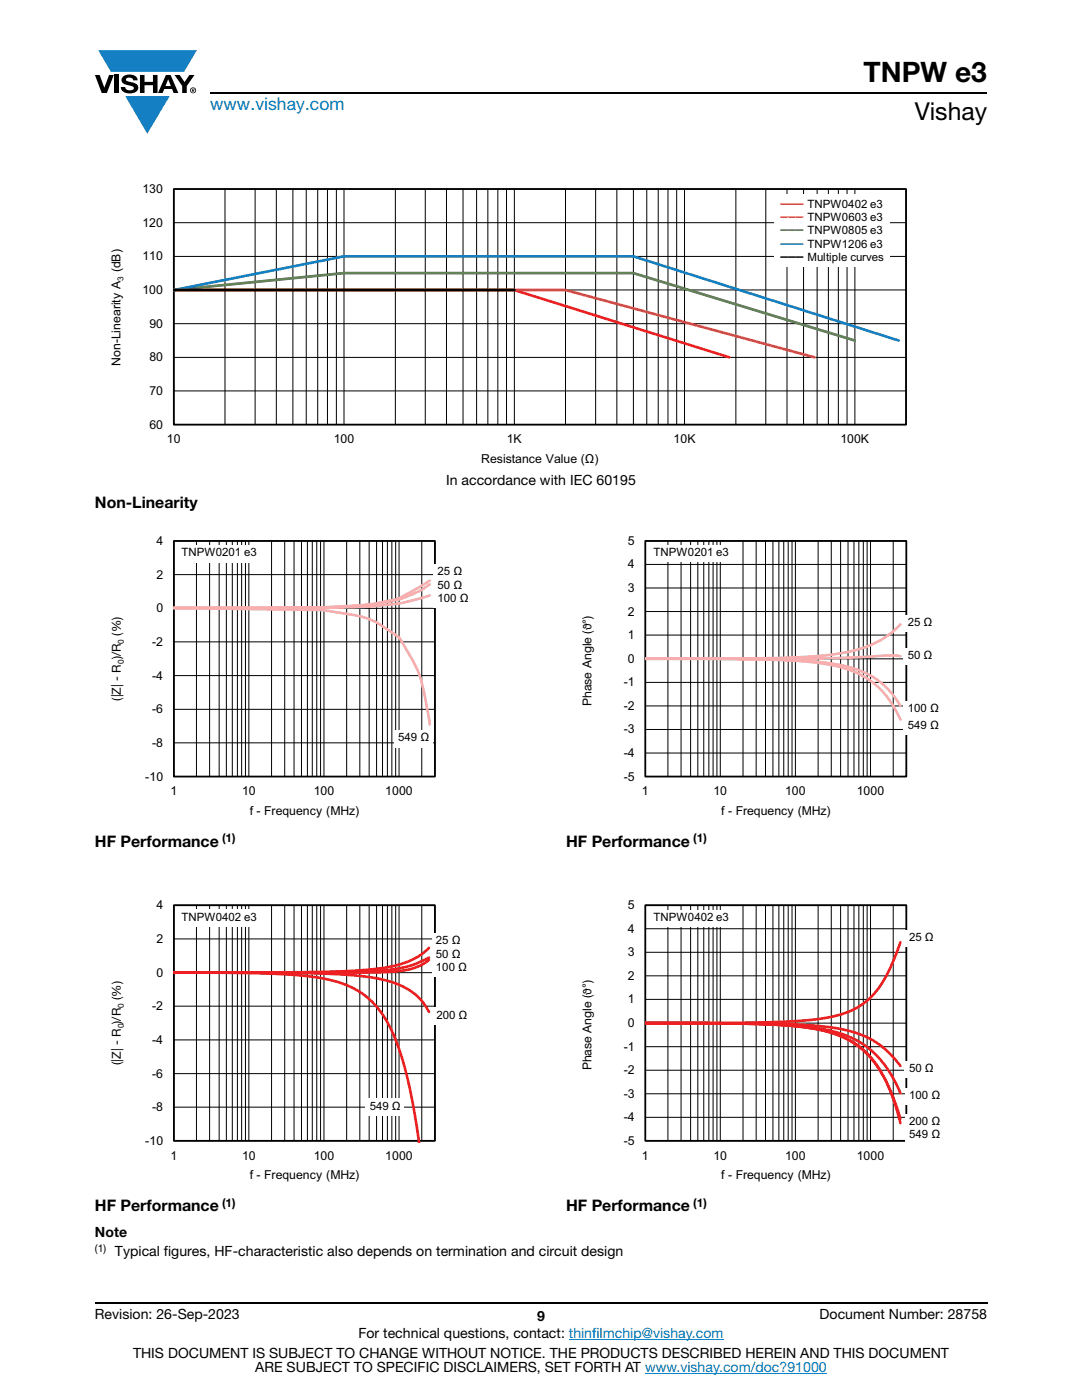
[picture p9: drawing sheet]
<svg xmlns="http://www.w3.org/2000/svg" width="216mm" height="279mm" viewBox="0 0 216 279" stroke-linecap="round" stroke-linejoin="round" font-family="sans-serif">
<g fill="#147fc3">
<path d="M19.6 10h19.7l-2.6 4.3h-1.1h-13.5z"/>
<path d="M25 19.2h8.9l-4.5 7.5z"/>
</g>
<g fill="#000">
<path d="M18.9 15h1l.9 2.5 1-2.5h.9l-1.4 3.6h-1zM22.9 15h.9v3.6h-.9zM24.6 15.3a2.1 2.1 0 0 1 2.8 .3l.1 .4h-.9a.79 .79 0 0 0-.7-.5 .79 .79 0 0 0-.8 .4l.3 .3 1 .2a1.08 1.08 0 0 1 1.2 1 1.08 1.08 0 0 1-1.1 1.2 1.73 1.73 0 0 1-2.4-1.2h.9a.96 .96 0 0 0 .8 .6 .96 .96 0 0 0 .9-.4 1.31 1.31 0 0 0-1.2-.6 1.03 1.03 0 0 1-1.1-.6 1.03 1.03 0 0 1 .2-1.1zM27.9 15h.9v1.3h1.7v-1.3h.9v3.6h-.9v-1.6h-1.7v1.6h-.9zM34.8 15h1.1l.9 1.4 1-1.4h1l-1.5 2.2v1.4h-.9v-1.4z"/>
<path d="M33.6 15.9l.5 1.3h-1.1zM33.1 15l-1.6 3.6h1l.3-.8h1.5l.3 .8h1l-1.6-3.6z"/>
<path d="M38.4 17.8h.2v.2h-.2zM38.3 17.7v.7h.1v-.3l.4 .3-.2-.3 .2-.2-.1-.2z"/>
<path d="M38.1 18a.46 .46 0 0 1 .9 0 .46 .46 0 0 1-.9 0zM37.9 18a.6 .6 0 0 0 1.2 0 .6 .6 0 0 0-1.2 0z"/>
</g>
<path d="M42 18.6h155M18.9 260h178.1" fill="none" stroke="#000" stroke-width=".36"/>
<path d="M113.5 267.3h30.9M128.7 274h36.3" fill="none" stroke="#007ec4" stroke-width=".2"/>
<g fill="none" stroke="#000" stroke-width=".2">
<path d="M34.7 37.7h146.1v47h-146.1zM44.9 37.7v47M50.9 37.7v47M55.1 37.7v47M58.4 37.7v47M61.1 37.7v47M63.4 37.7v47M65.3 37.7v47M67.1 37.7v47M68.6 37.7v47M78.9 37.7v47M84.9 37.7v47"/>
<path d="M89.1 37.7v47M92.4 37.7v47M95.1 37.7v47M97.3 37.7v47M99.3 37.7v47M101.1 37.7v47M102.6 37.7v47M112.8 37.7v47M118.9 37.7v47M123.1 37.7v47M126.4 37.7v47M129.1 37.7v47"/>
<path d="M131.3 37.7v47M133.3 37.7v47M135 37.7v47M136.6 37.7v47M146.8 37.7v47M152.8 37.7v47M157 37.7v47M160.3 37.7v47M163 37.7v47M165.3 37.7v47M167.3 37.7v47M169 37.7v47"/>
<path d="M170.6 37.7v47M34.7 57.9h146.1M34.7 51.2h146.1M34.7 44.4h146.1M34.7 78h146.1M34.7 71.3h146.1M34.7 64.6h146.1"/>
</g>
<path d="M34.7 37.7h146.1v47h-146.1z" fill="none" stroke="#000" stroke-width=".35"/>
<path d="M34.7 57.9h67.9l42.9 13.4" fill="none" stroke="#ee1f23" stroke-width=".53"/>
<path d="M34.7 57.9h78.2l49.6 13.4" fill="none" stroke="#f16b22" stroke-width=".53"/>
<path d="M34.7 57.9l34-3.4h57.7l44.2 13.5" fill="none" stroke="#4e823b" stroke-width=".53"/>
<path d="M34.7 57.9l34-6.7h57.7l52.9 16.8" fill="none" stroke="#147fc3" stroke-width=".53"/>
<path d="M34.7 57.9h67.9" fill="none" stroke="#000" stroke-width=".53"/>
<path d="M154.5 38.8h23.1v14.5h-23.1z" fill="#fff"/>
<g fill="none" stroke="#000" stroke-width=".2">
<path d="M34.7 107.9h52.1v47.1h-52.1zM34.7 114.7h52.1M39.2 107.9v47.1M41.8 107.9v47.1M43.7 107.9v47.1M45.2 107.9v47.1M46.4 107.9v47.1M47.4 107.9v47.1M48.2 107.9v47.1M49 107.9v47.1M49.7 107.9v47.1M54.2 107.9v47.1"/>
<path d="M56.8 107.9v47.1M58.7 107.9v47.1M60.2 107.9v47.1M61.3 107.9v47.1M62.3 107.9v47.1M63.2 107.9v47.1M64 107.9v47.1M64.6 107.9v47.1M69.2 107.9v47.1M71.8 107.9v47.1M73.7 107.9v47.1M75.1 107.9v47.1"/>
<path d="M76.3 107.9v47.1M77.3 107.9v47.1M78.2 107.9v47.1M79 107.9v47.1M79.6 107.9v47.1M84.2 107.9v47.1M34.7 134.8h52.1M34.7 128.1h52.1M34.7 121.4h52.1M34.7 148.3h52.1M34.7 141.6h52.1"/>
</g>
<path d="M34.7 108h52.1v47h-52.1z" fill="none" stroke="#000" stroke-width=".35"/>
<path d="M85.8 115.9l-1.6 .9a25.1 25.1 0 0 1-5.2 2.8 75.6 75.6 0 0 1-18.1 1.6l-26.2 .1M85.8 116.6a22.3 22.3 0 0 1-10.7 3.9l-3.3 .4-8 .4h-29.1M85.8 118.8l-5.6 1.5-2.4 .4a172.4 172.4 0 0 1-16.9 .6h-26.2M34.7 121.4l26.2 .3a37.9 37.9 0 0 1 9.4 1 15.7 15.7 0 0 1 7.7 3.4l1 .6a3.3 3.3 0 0 1 1.5 1.9 26.2 26.2 0 0 1 4.6 12.2l.7 3.8" fill="none" stroke="#f8adae" stroke-width=".53"/>
<g fill="#fff">
<path d="M35.4 108.8h16.7v3.4h-16.7z"/>
<path d="M86.5 112.6h7.7v8.7h-7.7z"/>
<path d="M78.6 145.7h7.7v3.4h-7.7z"/>
</g>
<g fill="none" stroke="#000" stroke-width=".2">
<path d="M128.8 107.9h52.1v47.1h-52.1zM128.8 117.3h52.1M128.8 112.6h52.1M133.3 107.9v47.1M135.9 107.9v47.1M137.8 107.9v47.1M139.2 107.9v47.1M140.4 107.9v47.1M141.4 107.9v47.1M142.3 107.9v47.1M143.1 107.9v47.1M143.7 107.9v47.1"/>
<path d="M148.3 107.9v47.1M150.9 107.9v47.1M152.7 107.9v47.1M154.2 107.9v47.1M155.4 107.9v47.1M156.4 107.9v47.1M157.3 107.9v47.1M158 107.9v47.1M158.7 107.9v47.1M163.2 107.9v47.1M165.9 107.9v47.1M167.7 107.9v47.1"/>
<path d="M169.2 107.9v47.1M170.4 107.9v47.1M171.4 107.9v47.1M172.3 107.9v47.1M173 107.9v47.1M173.7 107.9v47.1M178.2 107.9v47.1M128.8 136.2h52.1M128.8 131.5h52.1M128.8 126.7h52.1M128.8 122h52.1M128.8 150.3h52.1"/>
<path d="M128.8 145.6h52.1M128.8 140.9h52.1"/>
</g>
<path d="M128.8 108h52.1v47h-52.1z" fill="none" stroke="#000" stroke-width=".35"/>
<path d="M128.8 131.5l26.8 .2 6.6 .3 4.8 .6 4.1 1.1 1.8 .7 1.7 1 1.3 .9 1.4 1.3 1.3 1.7 1.1 1.6M128.8 131.5h17.3l9.3 .2 6.7 .5 4.8 .8 2.2 .6 2 .8 1.8 .9 1.7 1.2 1.3 1.3 1.4 1.6 1.3 2.1 1.1 2.1M179.7 124.6l-2.4 2.1-3.2 1.9-3.4 1.2-4.4 .8-4.7 .4-6.7 .3-26.1 .2M179.7 131l-2.4-.2-7.7 .4-8 .2-32.8 .1" fill="none" stroke="#f8adae" stroke-width=".53"/>
<g fill="#fff">
<path d="M129.6 108.8h16.7v3.4h-16.7z"/>
<path d="M180.3 143.2h7.7v3.4h-7.7z"/>
<path d="M180.3 139.9h7.7v3.4h-7.7z"/>
<path d="M180.3 129.3h6.4v3.4h-6.4z"/>
<path d="M180.3 122.7h6.4v3.4h-6.4z"/>
</g>
<g fill="none" stroke="#000" stroke-width=".2">
<path d="M34.7 180.7h52.1v47h-52.1zM34.7 194.1h52.1M34.7 187.4h52.1M39.2 180.7v47M41.8 180.7v47M43.7 180.7v47M45.2 180.7v47M46.4 180.7v47M47.4 180.7v47M48.2 180.7v47M49 180.7v47M49.7 180.7v47"/>
<path d="M54.2 180.7v47M56.8 180.7v47M58.7 180.7v47M60.2 180.7v47M61.3 180.7v47M62.3 180.7v47M63.2 180.7v47M64 180.7v47M64.6 180.7v47M69.2 180.7v47M71.8 180.7v47M73.7 180.7v47"/>
<path d="M75.1 180.7v47M76.3 180.7v47M77.3 180.7v47M78.2 180.7v47M79 180.7v47M79.6 180.7v47M84.2 180.7v47M34.7 214.3h52.1M34.7 207.5h52.1M34.7 200.8h52.1M34.7 221h52.1"/>
</g>
<path d="M34.7 180.7h52.1v47h-52.1z" fill="none" stroke="#000" stroke-width=".35"/>
<path d="M34.7 194.1l27.8 .2 6.7 .2 4.8 .6 4 .9 3.2 1.3 1.3 .8 1.1 1.1 1.1 1.3 .9 1.4M34.7 194.1l17.4 .2 9 .5 3.5 .5 3 .7 2.5 1 2.2 1.3 2 1.7 1.8 2.1 1.6 2.6 1.5 3.3 1.3 4 1.1 4.3 1 5.2 1 6.5M85.6 189.2l-2 1.6-2.5 1.2-3.3 .9-4 .6-4.8 .3-6.5 .2-27.8 .1M85.6 191.6l-1.4 .9-1.7 .7-2.1 .5-2.8 .3-7.6 .1h-35.3M85.6 191.1l-2.8 1.3-1.9 .6-2.9 .5-3.6 .3-10.8 .3h-28.9" fill="none" stroke="#ee1f23" stroke-width=".53"/>
<g fill="#fff">
<path d="M35.4 181.5h16.7v3.4h-16.7z"/>
<path d="M86.2 186.3h7.7v8.6h-7.7z"/>
<path d="M72.9 219.2h7.7v3.4h-7.7z"/>
<path d="M86.2 201h7.7v3.5h-7.7z"/>
</g>
<g fill="none" stroke="#000" stroke-width=".2">
<path d="M128.8 180.7h52.1v47h-52.1zM128.8 199.4h52.1M128.8 194.7h52.1M128.8 190h52.1M128.8 185.4h52.1M133.3 180.7v47M135.9 180.7v47M137.8 180.7v47M139.2 180.7v47M140.4 180.7v47M141.4 180.7v47M142.3 180.7v47"/>
<path d="M143.1 180.7v47M143.7 180.7v47M148.3 180.7v47M150.9 180.7v47M152.7 180.7v47M154.2 180.7v47M155.4 180.7v47M156.4 180.7v47M157.3 180.7v47M158 180.7v47M158.7 180.7v47M163.2 180.7v47"/>
<path d="M165.9 180.7v47M167.7 180.7v47M169.2 180.7v47M170.4 180.7v47M171.4 180.7v47M172.3 180.7v47M173 180.7v47M173.7 180.7v47M178.2 180.7v47M128.8 218.3h52.1M128.8 213.6h52.1M128.8 208.9h52.1"/>
<path d="M128.8 204.2h52.1M128.8 223h52.1"/>
</g>
<path d="M128.8 180.7h52.1v47h-52.1z" fill="none" stroke="#000" stroke-width=".35"/>
<path d="M179.7 188.1l-2.4 5.8-1.1 1.9-1.3 2-1.4 1.5-1.7 1.3-1.7 1-2.1 .8-4.6 1-6.5 .5-9.6 .2-18.5 .1M128.8 204.2l26.9 .1 6.3 .3 4.9 .6 3.9 .9 3.3 1.5 1.4 .9 1.5 1.3 2.7 2.9M128.8 204.2h17l9.4 .3 6.6 .5 4.8 .9 2.1 .7 2.1 .9 1.8 1.2 1.7 1.3 1.5 1.7 1.5 1.9 1.2 2.2 1.2 2.4M128.8 204.2l17.5 .1 9.4 .3 6.5 .7 2.7 .6 2.1 .6 2.3 1.1 1.9 1.2 1.7 1.5 1.7 1.9 1.3 2 1.4 2.6 1.2 3.1 1.2 3.4M128.8 204.2l17.9 .1 9.2 .3 6.6 .7 2.7 .6 2.3 .7 2.2 1.1 2 1.4 1.8 1.6 1.4 1.8 1.3 2.2 1.4 2.8 1 2.9 1.1 3.7" fill="none" stroke="#ee1f23" stroke-width=".53"/>
<g fill="#fff">
<path d="M129.6 181.5h16.7v3.4h-16.7z"/>
<path d="M180.6 222.4h7.7v5.9h-7.7z"/>
<path d="M180.6 217.1h7.7v3.4h-7.7z"/>
<path d="M180.6 211.8h6.4v3.3h-6.4z"/>
<path d="M180.6 185.6h6.4v3.4h-6.4z"/>
</g>
<text font-size="5.6" x="172.3" y="16.4">TNPW e3</text>
<text font-size="4.9" x="182.5" y="24">Vishay</text>
<text font-size="3.5" fill="#007ec4" x="42" y="21.9">www.vishay.com</text>
<g font-size="3.2">
<text x="18.9" y="101.3">Non-Linearity</text>
<text x="18.9" y="169.1">HF Performance</text>
<text x="112.9" y="169.1">HF Performance</text>
<text x="18.9" y="241.7">HF Performance</text>
<text x="112.9" y="241.7">HF Performance</text>
</g>
<g font-size="2.8">
<text x="89" y="96.8">In accordance with IEC 60195</text>
<text x="18.9" y="246.8">Note</text>
<text x="22.9" y="250.7">Typical figures, HF-characteristic also depends on termination and circuit design</text>
<text x="18.9" y="263.3">Revision: 26-Sep-2023</text>
<text x="107.2" y="263.6">9</text>
<text x="163.6" y="263.3">Document Number: 28758</text>
<text x="71.5" y="267.1">For technical questions, contact: thinfilmchip@vishay.com</text>
<text x="26.5" y="271">THIS DOCUMENT IS SUBJECT TO CHANGE WITHOUT NOTICE. THE PRODUCTS DESCRIBED HEREIN AND THIS DOCUMENT</text>
<text x="50.9" y="273.8">ARE SUBJECT TO SPECIFIC DISCLAIMERS, SET FORTH AT www.vishay.com/doc?91000</text>
</g>
<g font-size="2.5">
<text x="28.4" y="38.5">130</text>
<text x="28.4" y="45.2">120</text>
<text x="28.4" y="52">110</text>
<text x="28.4" y="58.7">100</text>
<text x="29.8" y="65.4">90</text>
<text x="24" y="73" transform="rotate(-90 24 73)">Non-Linearity A (dB)</text>
<text x="29.8" y="72.1">80</text>
<text x="29.8" y="78.8">70</text>
<text x="29.8" y="85.5">60</text>
<text x="33.3" y="88.5">10</text>
<text x="66.6" y="88.5">100</text>
<text x="101.1" y="88.5">1K</text>
<text x="134.4" y="88.5">10K</text>
<text x="167.7" y="88.5">100K</text>
<text x="96" y="92.4">Resistance Value (Ω)</text>
<text x="31.2" y="108.8">4</text>
<text x="125.3" y="113.4">4</text>
<text x="125.3" y="108.7">5</text>
<text x="31.2" y="115.5">2</text>
<text x="125.3" y="118.2">3</text>
<text x="31.2" y="122.2">0</text>
<text x="125.3" y="122.9">2</text>
<text x="30.4" y="128.9">-2</text>
<text x="125.3" y="127.6">1</text>
<text x="30.4" y="135.6">-4</text>
<text x="124.4" y="137">-1</text>
<text x="125.3" y="132.3">0</text>
<text x="24.1" y="139.8" transform="rotate(-90 24.1 139.8)">(|Z| - R )/R (%)</text>
<text x="30.4" y="142.3">-6</text>
<text x="118" y="140.9" transform="rotate(-90 118 140.9)">Phase Angle (ϑ°)</text>
<text x="124.4" y="141.7">-2</text>
<text x="30.4" y="149.1">-8</text>
<text x="124.4" y="146.4">-3</text>
<text x="29" y="155.8">-10</text>
<text x="124.4" y="155.8">-5</text>
<text x="124.4" y="151.1">-4</text>
<text x="34" y="158.7">1</text>
<text x="48.3" y="158.7">10</text>
<text x="62.6" y="158.7">100</text>
<text x="76.9" y="158.7">1000</text>
<text x="128.1" y="158.7">1</text>
<text x="142.4" y="158.7">10</text>
<text x="156.7" y="158.7">100</text>
<text x="171" y="158.7">1000</text>
<text x="49.8" y="162.6">f - Frequency (MHz)</text>
<text x="143.9" y="162.6">f - Frequency (MHz)</text>
<text x="31.2" y="181.5">4</text>
<text x="125.3" y="181.5">5</text>
<text x="31.2" y="188.2">2</text>
<text x="125.3" y="190.9">3</text>
<text x="125.3" y="186.2">4</text>
<text x="31.2" y="194.9">0</text>
<text x="125.3" y="195.6">2</text>
<text x="30.4" y="201.6">-2</text>
<text x="125.3" y="200.3">1</text>
<text x="30.4" y="208.3">-4</text>
<text x="124.4" y="209.7">-1</text>
<text x="125.3" y="205">0</text>
<text x="24.1" y="212.5" transform="rotate(-90 24.1 212.5)">(|Z| - R )/R (%)</text>
<text x="30.4" y="215">-6</text>
<text x="118" y="213.6" transform="rotate(-90 118 213.6)">Phase Angle (ϑ°)</text>
<text x="124.4" y="214.4">-2</text>
<text x="30.4" y="221.8">-8</text>
<text x="124.4" y="219.1">-3</text>
<text x="124.4" y="223.8">-4</text>
<text x="29" y="228.5">-10</text>
<text x="34" y="231.4">1</text>
<text x="48.3" y="231.4">10</text>
<text x="62.6" y="231.4">100</text>
<text x="76.9" y="231.4">1000</text>
<text x="124.4" y="228.5">-5</text>
<text x="128.1" y="231.4">1</text>
<text x="142.4" y="231.4">10</text>
<text x="156.7" y="231.4">100</text>
<text x="171" y="231.4">1000</text>
<text x="49.8" y="235.3">f - Frequency (MHz)</text>
<text x="143.9" y="235.3">f - Frequency (MHz)</text>
</g>
<g font-size="2.5" fill="#fff">
<text x="183" y="124.4">1000</text>
<text x="183" y="140.1">100</text>
<text x="183" y="212.8">100</text>
<text x="183" y="228.5">10</text>
</g>
<g font-size="2.4">
<text x="44.3" y="168.1">(1)</text>
<text x="138.3" y="168.1">(1)</text>
<text x="44.3" y="240.8">(1)</text>
<text x="138.3" y="240.8">(1)</text>
</g>
<g font-size="2.3">
<text x="161.1" y="41.5">TNPW0402 e3</text>
<text x="161.1" y="44.2">TNPW0603 e3</text>
<text x="161.1" y="46.8">TNPW0805 e3</text>
<text x="161.1" y="49.4">TNPW1206 e3</text>
<text x="161.1" y="52.1">Multiple curves</text>
<text x="36.2" y="111">TNPW0201 e3</text>
<text x="130.4" y="111">TNPW0201 e3</text>
<text x="87.3" y="114.8">25 Ω</text>
<text x="87.3" y="117.5">50 Ω</text>
<text x="87.3" y="120.1">100 Ω</text>
<text x="181.1" y="124.9">25 Ω</text>
<text x="181.1" y="131.5">50 Ω</text>
<text x="181.1" y="142.1">100 Ω</text>
<text x="79.5" y="147.9">549 Ω</text>
<text x="181.1" y="145.4">549 Ω</text>
<text x="36.2" y="183.7">TNPW0402 e3</text>
<text x="130.4" y="183.7">TNPW0402 e3</text>
<text x="87" y="188.5">25 Ω</text>
<text x="87" y="191.1">50 Ω</text>
<text x="181.4" y="187.8">25 Ω</text>
<text x="87" y="193.7">100 Ω</text>
<text x="87.1" y="203.3">200 Ω</text>
<text x="181.4" y="214">50 Ω</text>
<text x="73.8" y="221.4">549 Ω</text>
<text x="181.4" y="219.3">100 Ω</text>
<text x="181.4" y="224.5">200 Ω</text>
<text x="181.4" y="227.2">549 Ω</text>
</g>
<text font-size="2.1" x="18.9" y="249.9">(1)</text>
<g font-size="1.7">
<text x="24.6" y="56" transform="rotate(-90 24.6 56)">3</text>
<text x="24.7" y="128.5" transform="rotate(-90 24.7 128.5)">0</text>
<text x="24.7" y="132.5" transform="rotate(-90 24.7 132.5)">0</text>
<text x="24.7" y="201.2" transform="rotate(-90 24.7 201.2)">0</text>
<text x="24.7" y="205.2" transform="rotate(-90 24.7 205.2)">0</text>
</g>
<text font-size="1.5" fill="#ee1f23" x="155.7" y="41.1">▬▬▬</text>
<text font-size="1.5" fill="#f16b22" x="155.7" y="43.7">▬▬▬</text>
<text font-size="1.5" fill="#4e823b" x="155.7" y="46.4">▬▬▬</text>
<text font-size="1.5" fill="#147fc3" x="155.7" y="49">▬▬▬</text>
<text font-size="1.5" x="155.7" y="51.7">▬▬▬</text>
</svg>
